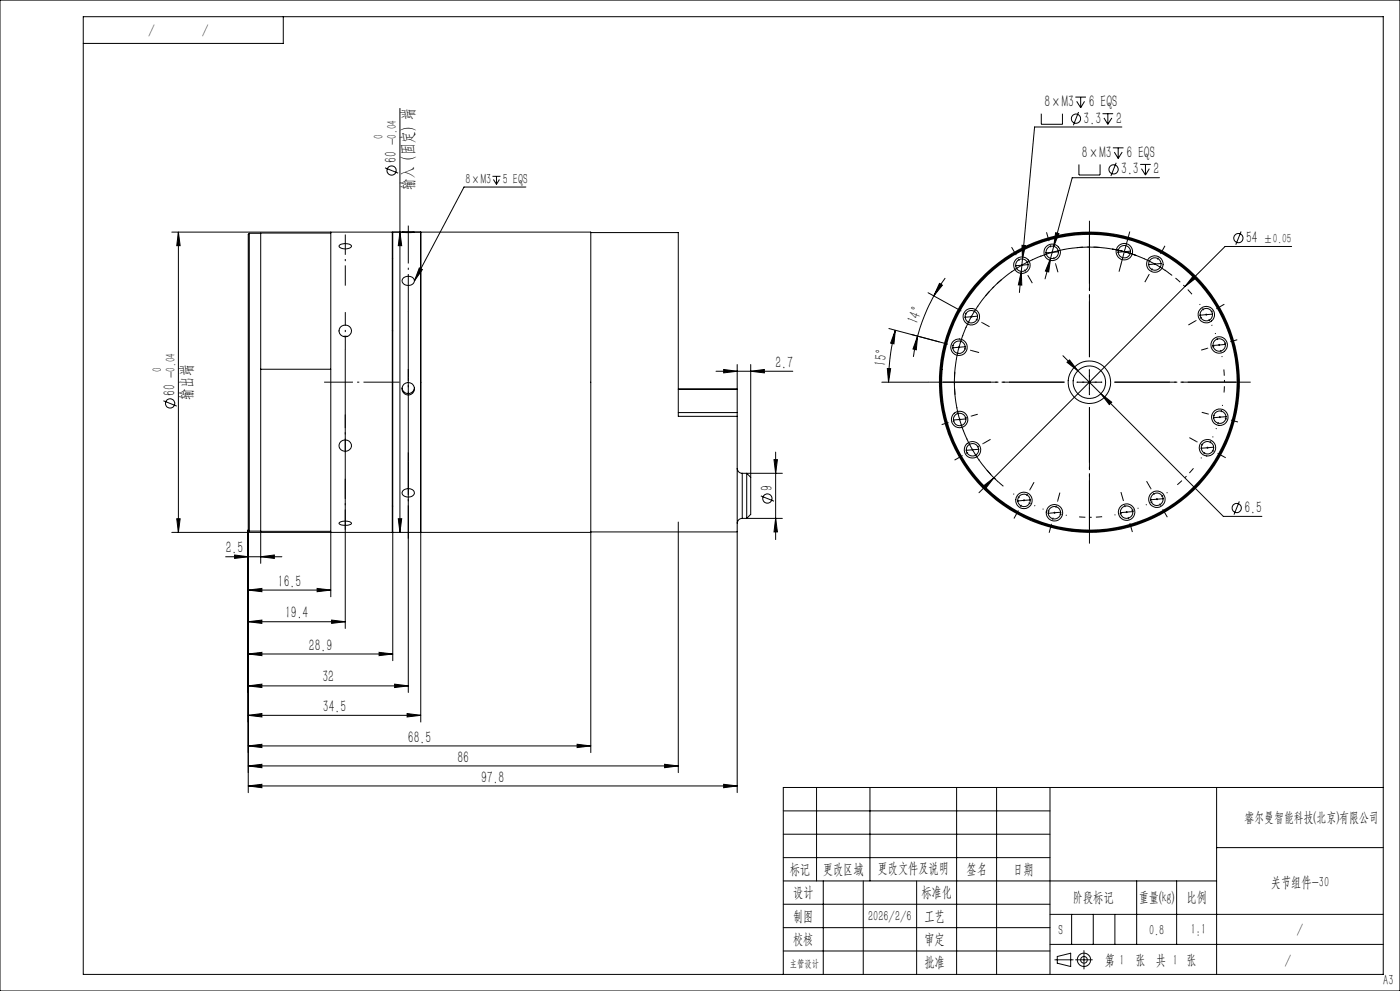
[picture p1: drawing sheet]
<svg xmlns="http://www.w3.org/2000/svg" width="420mm" height="297mm" viewBox="0 0 420 297" stroke-linecap="round" stroke-linejoin="round" font-family="sans-serif">
<g fill="none" stroke="#000" stroke-width=".3">
<path d="M0 0h420v297h-420zM25 5h390v287h-390zM85 5v8h-60M120 32.5v127.1M312.4 34.1v3.1h6.3v-3.1M322.6 29.1h3.2M323 30.4l1.2 1.9M323.6 33.6l-1.6 3.9M324.2 29.1v3.2M325.4 30.4l-1.2 1.9M330.8 34.1h3.1M331.2 35.3l1.2 1.9"/>
<path d="M332.4 34.1v3.1M333.6 35.3l-1.2 1.9M336.6 38.1h-26.2l-4 43.2M115.5 50.3l4 1.6M147.7 52.8h2.4M148 53.8l.9 1.4M148.9 52.8v2.4M149.8 53.8l-.9 1.4M157.8 56.1h-18.6l-14.8 28M323.7 49.3v3.2h6.3v-3.2M333.9 44.3h3.1M334.3 45.6l1.2 1.9"/>
<path d="M334.9 48.8l-1.6 3.9M335.5 44.3v3.2M336.7 45.6l-1.2 1.9M342.1 49.3h3.1M342.4 50.5l1.2 2M343.6 49.3v3.2M344.8 50.5l-1.2 2M347.8 53.3h-26.1l-5.6 20.5M51.5 69.6h66.2v90h-66.2M53.5 69.6v90M53.5 69.6l.5 4h-1zM74.8 69.9v89.3"/>
<path d="M74.8 69.9l-.3 .3v88.7M74.8 69.9h3.4M99.2 69.6v109.3M99.2 69.8h-21v40.9M101.9 73.4a3.4 3.4 0 0 1 3.5 .2v.3a2.76 2.76 0 0 1-3.7 0zM117.7 77.5h.1M120 69.6l.5 4h-1zM120.6 69.6h3.7zM126.2 69.6v146.8M177.2 69.7h26.3v55.1h17.7M306.6 73.5l1 .1-.9 4zM308.4 79.3a1.88 1.88 0 0 1-1.7 2.1 1.88 1.88 0 0 1-2-1.7"/>
<path d="M308.4 79.3a1.88 1.88 0 0 0-2-1.7 1.88 1.88 0 0 0-1.7 2.1M308.4 79.3l-3.7 .4M315.2 77.4l-.6 4.1-1-.3zM315.2 77.4l-1.7 6.2M316.1 73.8l-.9 3.6M316.7 69.7l1 .3-1.6 3.8zM317.5 75.5a1.88 1.88 0 0 1-1.7 2 1.88 1.88 0 0 1-2-1.7M317.5 75.5a1.88 1.88 0 0 0-2-1.7 1.88 1.88 0 0 0-1.7 2M317.5 75.5l-3.7 .3M333.6 74.6l3.7 .8M337.3 75.4l3.6 1.2M337.3 75.4l-1 3.7"/>
<path d="M337.3 75.4l-1.9 .2M338.3 71.8l-1 3.6M339.2 75.3a1.88 1.88 0 0 1-1.8 2 1.88 1.88 0 0 1-2-1.7M339.2 75.3a1.88 1.88 0 0 0-2.1-1.7 1.88 1.88 0 0 0-1.7 2M339.2 75.3l-1.9 .1M348.3 79a1.88 1.88 0 0 1-1.7 2 1.88 1.88 0 0 1-2-1.7M348.3 79a1.88 1.88 0 0 0-2-1.7 1.88 1.88 0 0 0-1.7 2M348.3 79l-3.7 .3M372.3 69.4l-1.6 3.9M387.5 73.9h-20l-69.3 69.3M121.1 83.2a1.97 1.97 0 0 1 3.2 1.1 1.94 1.94 0 0 1-2 1.2 1.94 1.94 0 0 1-1.7-1.5zM122.5 93.5v114"/>
<path d="M125.8 80.3l.9 .5-2.3 3.3zM266.7 98.5l15 3.9-8.3-2.2M268.6 99l-.4 4-1-.2zM268.6 99l-1.4 6.6-.5 4.5-.1 4.4M278.4 87.7l7.6 4.2M280.1 88.7l-2.7 5.9-2.1 6.1M281.8 84.9l.9 .6-2.6 3.2zM283.6 83.3l-3.5 5.4M293.3 94.8a1.88 1.88 0 0 1-1.7 2 1.88 1.88 0 0 1-2.1-1.7M293.3 94.8a1.88 1.88 0 0 0-2.1-1.7 1.88 1.88 0 0 0-1.7 2M293.3 94.8l-3.8 .3M306.4 81.3l.1 4.1h-1z"/>
<path d="M306.4 81.3l-.6 6.4M351.6 82.5a40.5 40.5 0 0 0-55.8 6 40.5 40.5 0 0 0 3.8 56.1M358 82.7l.7 .7-3.2 2.5zM363.7 94.2a1.88 1.88 0 0 1-1.7 2 1.88 1.88 0 0 1-2-1.7M363.7 94.2a1.88 1.88 0 0 0-2-1.8 1.88 1.88 0 0 0-1.7 2.1M363.7 94.2l-3.7 .3M78.2 110.7v48.5M78.2 110.7h21M103 100.8h1.1M103.6 104.9v83.4M124.4 116.3a1.88 1.88 0 0 1-1.9 1.7 1.88 1.88 0 0 1-1.9-1.7M203.5 116.6h17.7"/>
<path d="M214.8 111.3h23M217.1 110.7l4.1 .6-4.1 .5zM221.2 116.6v.1M221.2 109.3v14.3M225.2 111.3l4.1-.6v1.1zM225.2 109.3v33.7M264.5 114.5h13.9M266.2 110.5h1l-.6 4zM275.3 100.7l-.4 4.1-1-.2zM275.3 100.7l-1.3 6.3M289.6 103.9a1.88 1.88 0 0 1-1.8 2 1.88 1.88 0 0 1-2-1.7M289.6 103.9a1.88 1.88 0 0 0-2.1-1.7 1.88 1.88 0 0 0-1.7 2"/>
<path d="M289.6 103.9l-3.8 .3M318.9 106.6l4.5 4.5M320.1 108.6l.8-.7 2.5 3.2zM323.1 114.5h7.5M323.4 111.1l43.6 43.7h11.6M326.8 110.8v7.5M330.3 118l3.2 2.5-.7 .7zM367.6 103.2a1.88 1.88 0 0 1-1.7 2.1 1.88 1.88 0 0 1-2-1.8M367.6 103.2a1.88 1.88 0 0 0-2-1.7 1.88 1.88 0 0 0-1.7 2M367.6 103.2l-3.7 .3M49 120.1l4 1.6M102.2 132.4a1.82 1.82 0 0 1 2.6-.2 1.82 1.82 0 0 1 .2 2.5 1.82 1.82 0 0 1-2.6 .2 1.61 1.61 0 0 1-.2-2.5z"/>
<path d="M203.5 123.6h17.7M221.2 124.8v34.6M221.2 123.6v1.2M232.2 137.8h1l-.5 4zM232.7 135.5v26.2M289.8 125.6a1.88 1.88 0 0 1-1.7 2 1.88 1.88 0 0 1-2.1-1.7M289.8 125.6a1.88 1.88 0 0 0-2.1-1.7 1.88 1.88 0 0 0-1.7 2M289.8 125.6l-3.8 .3M293.6 134.7a1.88 1.88 0 0 1-1.7 2 1.88 1.88 0 0 1-2-1.7M293.6 134.7a1.88 1.88 0 0 0-2-1.8 1.88 1.88 0 0 0-1.7 2.1M293.6 134.7l-3.7 .3M364.1 134a1.88 1.88 0 0 1-1.7 2.1 1.88 1.88 0 0 1-2-1.8"/>
<path d="M364.1 134a1.88 1.88 0 0 0-2-1.7 1.88 1.88 0 0 0-1.7 2M364.1 134l-3.7 .3M367.8 124.9a1.88 1.88 0 0 1-1.7 2 1.88 1.88 0 0 1-2-1.7M367.8 124.9a1.88 1.88 0 0 0-2-1.7 1.88 1.88 0 0 0-1.7 2M367.8 124.9l-3.7 .3M53 155.5h1l-.5 4.1zM74.5 158.9l.3 .3M74.5 158.9v78.7M74.8 159.2h3.4M78.2 159.2h21M78.2 159.2v9.6M101.9 156.6a3.6 3.6 0 0 1 3.5 .1v.2a3.7 3.7 0 0 1-3.7 .1z"/>
<path d="M117.7 151.7h.1M117.8 159.6v-90h59.4v90M117.8 159.6h59.4M117.8 159.6v38.4M119.5 155.5h1l-.5 4.1zM120.8 147.2a2.19 2.19 0 0 1 3.5 .3 1.66 1.66 0 0 1-2.5 1.4 1.2 1.2 0 0 1-1-1.7zM177.2 159.4h44M177.2 159.6v66M203.5 156.5v75.1M221.2 140.4a1.51 1.51 0 0 0 1.5 1.4M221.2 159.4v78.2M222.7 155.4a1.51 1.51 0 0 0-1.5 1.4"/>
<path d="M222.7 141.8v13.6M224 141.8l1.2 1.2v11.2l-1.2 1.2zM228.2 148.6l4 1.6M232.7 155.4l.5 4h-1zM234.7 155.4h-12M234.7 141.8h-12M294.9 145.7l3.3-2.5-2.5 3.2zM298.2 143.2l-4.5 4.5M309 149.8a1.86 1.86 0 0 1-1.7 2 1.86 1.86 0 0 1-2-1.7M309 149.8a1.86 1.86 0 0 0-2-1.7 1.86 1.86 0 0 0-1.7 2M309 149.8l-3.7 .3M318.2 153.5a1.88 1.88 0 0 1-1.7 2 1.88 1.88 0 0 1-2-1.7"/>
<path d="M318.2 153.5a1.88 1.88 0 0 0-2-1.7 1.88 1.88 0 0 0-1.7 2M318.2 153.5l-3.7 .3M339.9 153.3a1.88 1.88 0 0 1-1.7 2.1 1.88 1.88 0 0 1-2.1-1.8M339.9 153.3a1.88 1.88 0 0 0-2.1-1.7 1.88 1.88 0 0 0-1.7 2M339.9 153.3l-3.8 .3M348.9 149.5a1.88 1.88 0 0 1-1.7 2 1.88 1.88 0 0 1-2-1.7M348.9 149.5a1.88 1.88 0 0 0-2-1.8 1.88 1.88 0 0 0-1.7 2.1M348.9 149.5l-3.7 .3M371.8 150.3l-1.6 3.9M67.7 166.9h16.9M70.4 166.3l4.1 .6-4.1 .5zM74.5 176.8l4.1-.4v.9z"/>
<path d="M74.5 176.8h24.7M78.2 166.9l4.1-.6v1.1zM95.1 176.4l4.1 .4-4.1 .5zM74.5 186.3l4.1-.5v1zM74.5 196l4.1-.5v1zM74.5 186.3h29.1M74.5 196h43.3M99.5 185.8l4.1 .5-4.1 .5zM113.7 195.5l4.1 .5-4.1 .5zM74.5 205.6l4.1-.6v1.1zM74.5 214.4l4.1-.5v1zM74.5 205.6h48"/>
<path d="M74.5 214.4h51.7M118.4 205l4.1 .6-4.1 .5zM122.1 213.9l4.1 .5-4.1 .5zM74.5 223.6l4.1-.5v.9zM74.5 235.5l4.1-.4v1zM74.5 223.6h102.7M74.5 235.5h146.7M74.5 229.5l4.1-.4v1zM74.5 229.5h129M173.1 223.1l4.1 .5-4.1 .4zM199.4 229.1l4.1 .4-4.1 .6zM217.1 235.1l4.1 .4-4.1 .6z"/>
<path d="M245 236v28M261 236v28M287 236v56M299 236v56M315 236v56M365 236v56M415 236h-180v56M235 257h80M235 250h80M235 243h80M365 254h50M235 264h130"/>
<path d="M235 278h80M235 271h80M247 264v28M259 264v28M275 264v28M315 274h100M321.5 274v9M328 274v9M334.5 274v9M341 264v19M353 264v19M235 285h80"/>
<path d="M315 283h100"/>
<circle cx="322.8" cy="35.6" r="1.38"/>
<circle cx="117.5" cy="51.1" r="1.39"/>
<circle cx="334.1" cy="50.8" r="1.39"/>
<circle cx="306.6" cy="79.5" r="2.48"/>
<circle cx="315.6" cy="75.6" r="2.48"/>
<circle cx="337.3" cy="75.4" r="2.46"/>
<circle cx="346.5" cy="79.1" r="2.47"/>
<circle cx="371.5" cy="71.4" r="1.39"/>
<circle cx="103.5" cy="99.2" r="1.82"/>
<circle cx="291.4" cy="94.9" r="2.46"/>
<circle cx="361.9" cy="94.3" r="2.47"/>
<circle cx="122.5" cy="116.5" r="1.86"/>
<circle cx="287.7" cy="104.1" r="2.47"/>
<circle cx="326.8" cy="114.5" r="45"/>
<circle cx="326.8" cy="114.6" r="44.3"/>
<circle cx="326.8" cy="114.6" r="4.9"/>
<circle cx="326.8" cy="114.6" r="6.4"/>
<circle cx="326.8" cy="114.5" r="44.7"/>
<circle cx="326.8" cy="114.6" r="44.6"/>
<circle cx="365.8" cy="103.4" r="2.47"/>
<circle cx="51" cy="120.9" r="1.39"/>
<circle cx="287.9" cy="125.7" r="2.48"/>
<circle cx="291.8" cy="134.8" r="2.48"/>
<circle cx="362.2" cy="134.2" r="2.48"/>
<circle cx="366" cy="125" r="2.47"/>
<circle cx="230.2" cy="149.4" r="1.39"/>
<circle cx="307.2" cy="150" r="2.47"/>
<circle cx="316.3" cy="153.7" r="2.48"/>
<circle cx="338" cy="153.5" r="2.48"/>
<circle cx="347.1" cy="149.6" r="2.47"/>
<circle cx="371" cy="152.2" r="1.38"/>
</g>
<g fill="none" stroke="#000" stroke-width=".3" stroke-dasharray="30.5 1.3 .6 1.3" stroke-dashoffset="30.2" stroke-linecap="butt">
<path d="M306.6 79.5l-3.2 2M306.6 79.5l3.3-1.8M306.6 79.5l-1.9-3.3M306.6 79.5l1.9 3.2M315.7 75.6l-3.6 1.2M315.7 75.6l3.6-.9M315.7 75.6l-1.1-3.6M315.7 75.6l1 3.6M346.5 79.1l-3.4-1.7M346.5 79.1l3.2 2M346.5 79.1l1.8-3.3M346.5 79.1l-1.8 3.3"/>
<path d="M291.4 94.9l-1.7 3.4M291.4 94.9l2-3.2M291.4 94.9l-3.3-1.8M291.4 94.9l3.3 1.8M361.9 94.3l-2-3.2M361.9 94.3l1.7 3.3M361.9 94.3l3.3-1.9M361.9 94.3l-3.2 1.9M287.7 104.1l-.8 3.6M287.7 104.1l1.2-3.6M287.7 104.1l-3.6-1M287.7 104.1l3.6 .9"/>
<path d="M326.8 114.5v-3.7M326.8 114.5h-3.7M326.8 114.5v3.8M326.8 114.5h3.8M365.8 103.4l-1.2-3.6M365.8 103.4l.8 3.6M365.8 103.4l3.6-1.1M365.8 103.4l-3.6 1M287.9 125.7l1.2 3.6M287.9 125.7l-.9-3.6M287.9 125.7l-3.6 1M287.9 125.7l3.6-1"/>
<path d="M291.8 134.8l2 3.1M291.8 134.8l-1.8-3.3M291.8 134.8l-3.3 1.9M291.8 134.8l3.2-1.9M362.3 134.2l1.6-3.4M362.3 134.2l-2 3.2M362.3 134.2l3.2 1.8M362.3 134.2l-3.3-1.8M366 125l.8-3.6M366 125l-1.2 3.6M366 125l3.6 1M366 125l-3.7-1"/>
<path d="M307.2 150l3.4 1.6M307.2 150l-3.2-2M307.2 150l-1.8 3.2M307.2 150l1.8-3.3M316.4 153.7l3.6 .8M316.4 153.7l-3.6-1.2M316.4 153.7l-1 3.6M316.4 153.7l.9-3.7M338 153.5l3.6-1.2M338 153.5l-3.6 .8M338 153.5l1 3.6M338 153.5l-1-3.6"/>
<path d="M347.1 149.6l3.1-2M347.1 149.6l-3.3 1.7M347.1 149.6l1.9 3.3M347.1 149.6l-1.9-3.2"/>
</g>
<path d="M329.9 74.2h-6.9M300.5 83.8l-4.9 4.9M357.6 88.2l-4.9-4.9M286.5 111.4v6.9M367.2 117.6v-6.9M296.1 140.9l4.9 4.8M323.7 154.9h6.9M353.2 145.3l4.8-4.9" fill="none" stroke="#000" stroke-width=".3" stroke-dasharray="30.5 1.3 .6 1.3" stroke-dashoffset="28.6" stroke-linecap="butt"/>
<g fill="none" stroke="#0a0605" stroke-width=".3">
<path d="M316.4 287.7h5.5M317.2 286.7l4-1v4l-4-1zM322.7 287.7h5M325.2 284.9v5.5"/>
<circle cx="325.2" cy="287.7" r="1.01"/>
<circle cx="325.2" cy="287.7" r="2"/>
</g>
<path d="M97.2 114.5h20.5" fill="none" stroke="#000" stroke-width=".3" stroke-dasharray="30.5 1.3 .6 1.3" stroke-dashoffset="21.8" stroke-linecap="butt"/>
<path d="M103.6 104.9v-11.4M103.6 124.2v11.3" fill="none" stroke="#000" stroke-width=".3" stroke-dasharray="30.5 1.3 .6 1.3" stroke-dashoffset="26.4" stroke-linecap="butt"/>
<path d="M103.6 85.6v-15.3M103.6 143.5v15.3" fill="none" stroke="#000" stroke-width=".3" stroke-dasharray="30.5 1.3 .6 1.3" stroke-dashoffset="24.4" stroke-linecap="butt"/>
<g fill="none" stroke="#000" stroke-width=".3" stroke-dasharray="30.5 1.3 .6 1.3" stroke-linecap="butt">
<path d="M304.7 76.2l-1.2-2.1M314.6 72l-.6-2.4M316.7 79.2l.7 2.4M336.3 79l-.6 2.4M338.3 71.8l.6-2.4M348.3 75.8l1.2-2.1M288.1 93.1l-2.1-1.2M294.7 96.7l2.2 1.2M308.5 82.7l1.2 2.2M344.7 82.4l-1.2 2.2M358.7 96.2l-2.2 1.2M365.2 92.4l2.1-1.2"/>
<path d="M117.7 114.5h2.1M122.5 113v-2.4M284.1 103.1l-2.4-.7M291.3 105l2.4 .7M362.2 104.4l-1.8 .5M369.4 102.3l1.8-.5M122.5 138.4v-2.8M284.3 126.7l-1.8 .5M288.5 136.7l-2.1 1.2M291.5 124.7l1.8-.6M295 132.9l2.2-1.2M359 132.4l-2.2-1.2"/>
<path d="M362.3 124l-1.8-.4M365.5 136l2.2 1.2M369.6 126l1.8 .5M305.4 153.2l-1.2 2.2M309 146.7l1.2-2.2M315.4 157.3l-.7 2.4M317.3 150l.7-2.4M337 149.9l-.7-2.4M339 157.1l.7 2.4M345.2 146.4l-1.2-2.2M349 152.9l1.2 2.1"/>
</g>
<path d="M122.5 93.5v-25.9" fill="none" stroke="#000" stroke-width=".3" stroke-dasharray="30.5 1.3 .6 1.3" stroke-dashoffset="19.1" stroke-linecap="butt"/>
<path d="M122.5 138.4v23.1" fill="none" stroke="#000" stroke-width=".3" stroke-dasharray="30.5 1.3 .6 1.3" stroke-dashoffset="20.5" stroke-linecap="butt"/>
<path d="M122.5 113v5.5" fill="none" stroke="#000" stroke-width=".3" stroke-dasharray="30.5 1.3 .6 1.3" stroke-dashoffset="29.3" stroke-linecap="butt"/>
<path d="M319.3 114.5h-40.8M326.8 107v-40.8M334.3 114.5h40.9M326.8 122v40.9" fill="none" stroke="#000" stroke-width=".3" stroke-dasharray="30.5 1.3 .6 1.3" stroke-dashoffset="11.6" stroke-linecap="butt"/>
<path d="M319.3 114.5h-36.4M326.8 107v-36.4M334.3 114.5h36.5M326.8 122v36.5" fill="none" stroke="#000" stroke-width=".3" stroke-dasharray="30.5 1.3 .6 1.3" stroke-dashoffset="13.8" stroke-linecap="butt"/>
<g fill="#000">
<path d="M125.8 80.3l.9 .5-2.3 3.3z"/>
<path d="M53.5 69.6l.5 4h-1zM53 155.5h1l-.5 4.1zM232.2 137.8h1l-.5 4zM232.7 155.4l.5 4h-1z"/>
<path d="M120 69.6l.5 4h-1zM119.5 155.5h1l-.5 4.1z"/>
<path d="M268.6 99l-.4 4-1-.2zM266.2 110.5h1l-.6 4z"/>
<path d="M281.8 84.9l.9 .6-2.6 3.2zM275.3 100.7l-.4 4.1-1-.2z"/>
<path d="M225.2 111.3l4.1-.6v1.1zM217.1 110.7l4.1 .6-4.1 .5z"/>
<path d="M70.4 166.3l4.1 .6-4.1 .5zM78.2 166.9l4.1-.6v1.1zM74.5 229.5l4.1-.4v1zM199.4 229.1l4.1 .4-4.1 .6zM294.9 145.7l.8 .7 2.5-3.2zM358 82.7l-2.5 3.2 3.2-2.5zM315.2 77.4l-1.6 3.8 1 .3zM316.7 69.7l-.6 4.1 1.6-3.8zM306.4 81.3l-.9 4.1h1zM306.6 73.5l.1 4.1 .9-4zM320.1 108.6l3.3 2.5-2.5-3.2zM330.3 118l2.5 3.2 .7-.7z"/>
<path d="M95.1 176.4l4.1 .4-4.1 .5zM74.5 176.8l4.1-.4v.9z"/>
<path d="M99.5 185.8l4.1 .5-4.1 .5zM74.5 186.3l4.1-.5v1zM113.7 195.5l4.1 .5-4.1 .5zM74.5 196l4.1-.5v1zM118.4 205l4.1 .6-4.1 .5zM74.5 205.6l4.1-.6v1.1zM173.1 223.1l4.1 .5-4.1 .4zM74.5 223.6l4.1-.5v.9zM217.1 235.1l4.1 .4-4.1 .6zM74.5 235.5l4.1-.4v1zM122.1 213.9l4.1 .5-4.1 .5zM74.5 214.4l4.1-.5v1z"/>
</g>
<g font-size="5">
<text x="313.3" y="32.1">8×M3</text>
<text x="326.6" y="32.1">6 EQS</text>
<text x="325.1" y="37">3.3</text>
<text x="334.8" y="37">2</text>
<text x="324.6" y="47.3">8×M3</text>
<text x="337.9" y="47.3">6 EQS</text>
<text x="119" y="48.8" transform="rotate(-90 119 48.8)">60</text>
<text x="336.4" y="52.2">3.3</text>
<text x="346.1" y="52.2">2</text>
<text x="123.9" y="57" transform="rotate(-90 123.9 57)">输入（固定）端</text>
<text x="373.8" y="72.8">54</text>
<text x="275.1" y="97.4" transform="rotate(-68 275.1 97.4)">14°</text>
<text x="232.6" y="110.2">2.7</text>
<text x="265.6" y="110" transform="rotate(-83 265.6 110)">15°</text>
<text x="52.5" y="118.6" transform="rotate(-90 52.5 118.6)">60</text>
<text x="57.5" y="119.8" transform="rotate(-90 57.5 119.8)">输出端</text>
<text x="231.7" y="147.1" transform="rotate(-90 231.7 147.1)">9</text>
<text x="373.3" y="153.7">6.5</text>
<text x="67.7" y="165.8">2.5</text>
<text x="83.4" y="175.8">16.5</text>
<text x="85.5" y="185.3">19.4</text>
<text x="92.7" y="195">28.9</text>
<text x="96.7" y="204.5">32</text>
<text x="96.9" y="213.4">34.5</text>
<text x="122.4" y="222.5">68.5</text>
<text x="137.2" y="228.5">86</text>
<text x="144.3" y="234.5">97.8</text>
</g>
<g font-size="4.4">
<text x="46.4" y="7.7" transform="rotate(-180 46.4 7.7)">/</text>
<text x="62.6" y="7.7" transform="rotate(-180 62.6 7.7)">/</text>
<text x="139.7" y="55.1">8×M3</text>
<text x="150.8" y="55.1">5 EQS</text>
<text x="236.9" y="261.9">标记</text>
<text x="246.9" y="261.9">更改区域</text>
<text x="263.3" y="261.8">更改文件及说明</text>
<text x="289.9" y="261.9">签名</text>
<text x="303.9" y="261.9">日期</text>
<text x="237.9" y="268.9">设计</text>
<text x="276.4" y="268.9">标准化</text>
<text x="381.3" y="265.9">关节组件-30</text>
<text x="237.9" y="275.9">制图</text>
<text x="260.4" y="275.9">2026/2/6</text>
<text x="277.3" y="275.9">工艺</text>
<text x="321.9" y="270.4">阶段标记</text>
<text x="341.6" y="270.4">重量(kg)</text>
<text x="355.9" y="270.4">比例</text>
<text x="317.5" y="280.2">S</text>
<text x="344.7" y="280.1">0.8</text>
<text x="357.2" y="279.8">1:1</text>
<text x="389" y="279.9">/</text>
<text x="237.9" y="282.9">校核</text>
<text x="277.3" y="282.9">审定</text>
<text x="277.3" y="289.9">批准</text>
<text x="331.4" y="289.2">第 1</text>
<text x="340.6" y="289.2">张 共 1 张</text>
<text x="385.4" y="289.1">/</text>
<text x="415" y="295.2">A3</text>
</g>
<text font-size="4.2" x="373.4" y="246.3">睿尔曼智能科技(北京)有限公司</text>
<g font-size="4">
<text x="115" y="41.6" transform="rotate(-90 115 41.6)">0</text>
<text x="119" y="43.5" transform="rotate(-90 119 43.5)">-0.04</text>
<text x="379.1" y="72.8">±0.05</text>
<text x="48.5" y="111.4" transform="rotate(-90 48.5 111.4)">0</text>
<text x="52.5" y="113.4" transform="rotate(-90 52.5 113.4)">-0.04</text>
</g>
<text font-size="3.1" x="236.9" y="289.9">主管设计</text>
</svg>
